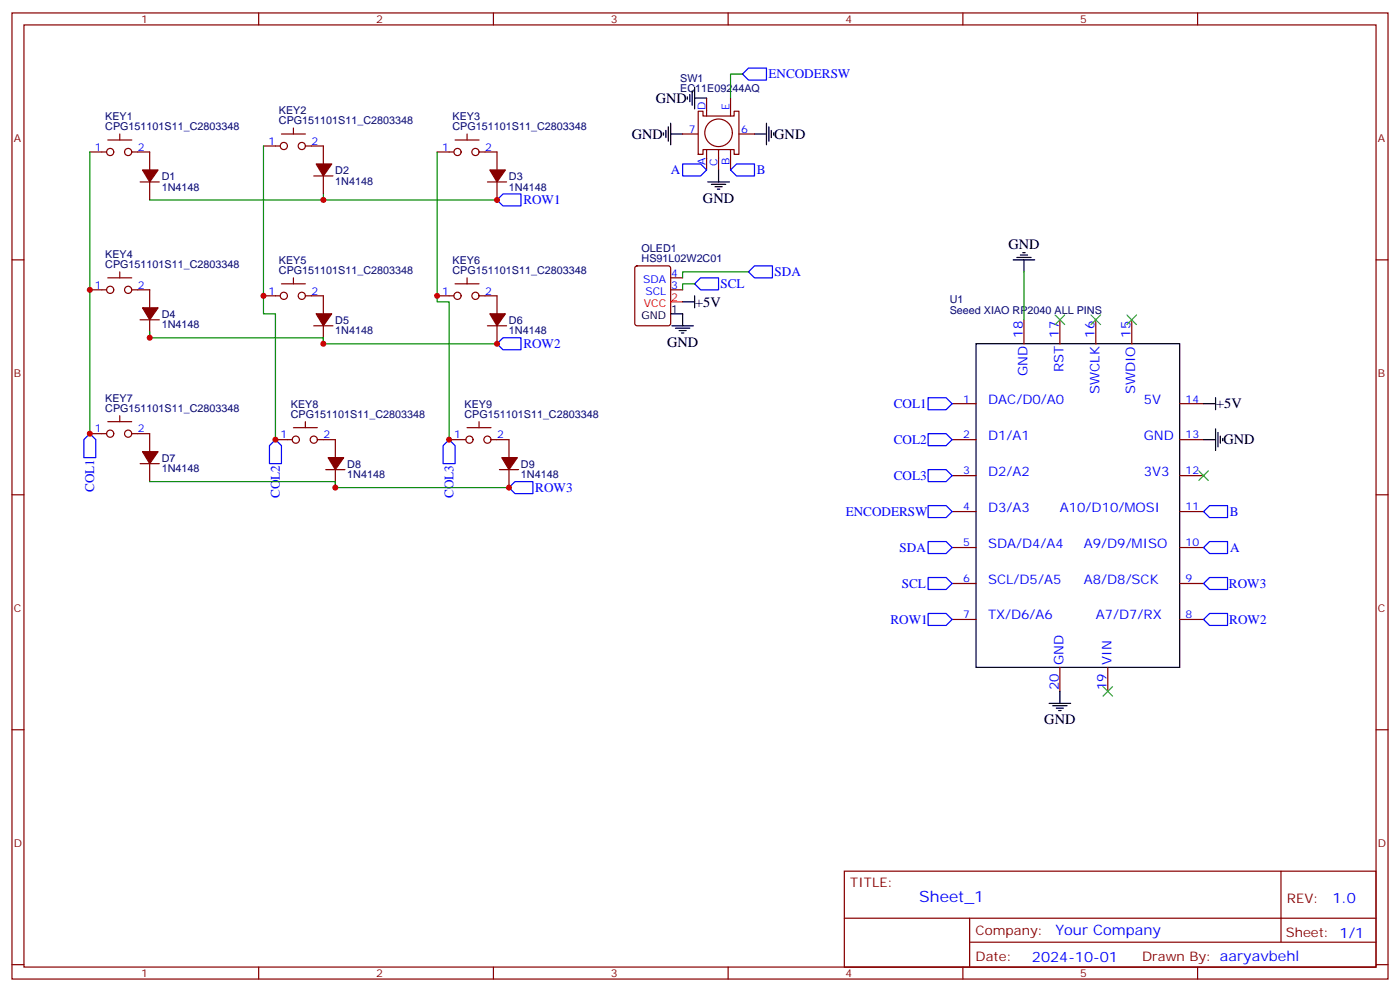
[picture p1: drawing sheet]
<svg xmlns="http://www.w3.org/2000/svg" width="412mm" height="292mm" viewBox="0 0 412 292" stroke-linecap="round" stroke-linejoin="round" font-family="sans-serif">
<g fill="none" stroke="#870000" stroke-width=".35">
<path d="M3.5 3.8h405.4v284.3h-405.4zM7.1 7.3h398.2v277.3h-398.2zM76.2 3.8v3.5M145.3 3.8v3.5M214.5 3.8v3.5M283.6 3.8v3.5M352.8 3.8v3.5M35.3 39.4v1.8M82.9 39.4h7.1M86.4 37.7v1.7M137.6 39.4v1.8M201.1 39.4h4.6"/>
<path d="M205.7 32.7h1.4v1.4h9.2v-1.4h1.4v12.7h-1.4v-1.4h-9.2v1.4h-1.4zM208.1 28.9v5.2M215.2 28.9v5.2M217.7 39.4h4.5M26.5 44.7h4.9M31.7 41.2h7.1M38.8 44.7h5.3v5.3M41.3 53.6h5.6M44.1 53.6v5.2M77.6 43h4.9M84.7 43a1.06 1.06 0 0 0-1.5-1 1.06 1.06 0 0 0-.3 1.8 1.06 1.06 0 0 0 1.7-.5l.1-.3M90 43a1.06 1.06 0 0 1-1.5 .9 1.06 1.06 0 0 1-.3-1.7 1.06 1.06 0 0 1 1.7 .4l.1 .4h5.2v5.3"/>
<path d="M92.4 51.8h5.7M95.2 51.8v5.3M128.8 44.7h4.9M134.1 41.2h7M141.1 44.7h5.3v5.3M143.6 53.6h5.6M146.4 53.6v5.2M208.1 44v6M211.7 44v6M215.2 44v6M3.5 76.5h3.6M187.2 78.5l.5-.3h9.1l.7 .5 .1 16.5-.5 .6-9.4 .1-.7-.5v-16.4z"/>
<path d="M405.3 76.5h3.6M26.5 85.3h4.9M31.7 81.8h7.1M35.3 80v1.8M38.8 85.3h5.3v5.3M41.3 94.1h5.6M44.1 94.1v5.3M77.6 87.1h4.9M82.9 83.5h7.1M86.4 81.8v1.7M90 87.1h5.2v5.3M92.4 95.9h5.7"/>
<path d="M95.2 95.9v5.3M128.8 87.1h4.9M134.1 83.5h7M137.6 81.8v1.7M141.1 87.1h5.3v5.3M143.6 95.9h5.6M146.4 95.9v5.3M197.6 85.3h3.5M197.6 81.8h3.5M301.6 94.1v7.1M312.2 94.1v7.1M322.8 94.1v7.1"/>
<path d="M333.4 94.1v7.1M280.5 118.8h7M347.5 118.8h7M26.5 127.6h4.9M31.7 124.1h7.1M35.3 122.3v1.8M38.8 127.6h5.3v5.3M41.3 136.5h5.6M44.1 136.5v5.2M81.1 129.4h5M86.4 125.9h7.1M90 124.1v1.8"/>
<path d="M93.5 129.4h5.3v5.3M96 138.2h5.6M98.8 138.2v5.3M132.3 129.4h4.9M137.6 125.9h7M141.1 124.1v1.8M144.6 129.4h5.3v5.3M147.1 138.2h5.7M149.9 138.2v5.3M280.5 129.4h7M280.5 140h7M347.5 129.4h7"/>
<path d="M347.5 140h7M3.5 145.6h3.6M280.5 150.6h7M347.5 150.6h7M405.3 145.6h3.6M280.5 161.1h7M280.5 171.7h7M347.5 161.1h7M347.5 171.7h7M280.5 182.3h7M312.2 196.4v7.1M326.3 196.4v7.1"/>
<path d="M347.5 182.3h7M3.5 214.8h3.6M405.3 214.8h3.6M248.7 256.4h156.6v28.2h-156.6zM377.3 256.4v20.9M248.7 270.2h156.5M285.6 277.3h119.6M285.6 270.2v14.2M3.5 283.9h3.6M76.2 284.6v3.5M145.3 284.6v3.5M214.5 284.6v3.5"/>
<path d="M283.6 284.6v3.5M352.8 284.6v3.5M405.3 283.9h3.6"/>
<circle cx="211.7" cy="39.1" r="4.1"/>
<circle cx="32.5" cy="44.7" r="1.06"/>
<circle cx="37.7" cy="44.7" r="1.06"/>
<circle cx="134.8" cy="44.7" r="1.06"/>
<circle cx="140.1" cy="44.7" r="1.06"/>
<circle cx="32.5" cy="85.3" r="1.06"/>
<circle cx="37.7" cy="85.3" r="1.06"/>
<circle cx="83.6" cy="87.1" r="1.06"/>
<circle cx="88.9" cy="87.1" r="1.06"/>
<circle cx="134.8" cy="87.1" r="1.06"/>
<circle cx="140.1" cy="87.1" r="1.06"/>
<circle cx="32.5" cy="127.6" r="1.06"/>
<circle cx="37.7" cy="127.6" r="1.06"/>
<circle cx="87.1" cy="129.4" r="1.06"/>
<circle cx="92.4" cy="129.4" r="1.06"/>
<circle cx="138.3" cy="129.4" r="1.06"/>
<circle cx="143.6" cy="129.4" r="1.06"/>
</g>
<g fill="none" stroke="#000" stroke-width=".35">
<path d="M195.4 39.1v.7M196.1 38.4v2.1M196.8 37.3v4.3M197.6 39.4h3.5M197.6 36.3v6.3M202.5 28.5v.7M203.2 27.8v2.1M203.9 26.7v4.3M204.6 25.7v6.3M204.6 28.9h3.5M222.2 39.4h3.6M225.8 36.3v6.3"/>
<path d="M226.5 37.3v4.3M227.2 38.4v2.1M227.9 39.1v.7M208.5 53.6h6.3M209.5 54.3h4.3M210.6 55h2.1M211.3 55.7h.7M211.7 50v3.6M298.4 76.5h6.4M299.5 75.8h4.2M300.6 75.1h2.1M301.3 74.4h.7"/>
<path d="M301.6 76.5v3.5M197.6 92.4h3.5v3.5M197.9 95.9h6.4M199 96.6h4.2M200 97.3h2.1M200.7 98h.7M201.1 88.8h3.5M204.6 87.1v3.5M287.5 101.2h60v95.2h-60zM354.5 118.8h3.6M358.1 117.1v3.5M354.5 129.4h3.6"/>
<path d="M358.1 126.2v6.4M358.8 127.3v4.2M359.5 128.3v2.2M360.2 129v.8M309 207h6.4M310.1 207.7h4.2M311.1 208.4h2.2M311.9 209.1h.7M312.2 203.5v3.5"/>
</g>
<g fill="#870000" stroke="#870000" stroke-width=".35">
<path d="M42 50h4.6l-2.5 3.6z"/>
<path d="M93.1 48.3h4.6l-2.5 3.5z"/>
<path d="M144.3 50h4.6l-2.5 3.6z"/>
<path d="M42 90.6h4.6l-2.5 3.5z"/>
<path d="M93.1 92.4h4.6l-2.5 3.5z"/>
<path d="M144.3 92.4h4.6l-2.5 3.5z"/>
<path d="M42 132.9h4.6l-2.5 3.6z"/>
<path d="M96.7 134.7h4.5l-2.4 3.5z"/>
<path d="M147.8 134.7h4.6l-2.5 3.5z"/>
</g>
<path d="M197.6 88.8h3.5" fill="none" stroke="#f00" stroke-width=".35"/>
<path d="M218.7 21.8h-3.5v7.1M26.5 44.7v82.9M77.6 43v49.4h3.5v37M95.2 57.1v1.7h-51.1M95.2 58.8h51.2M128.8 44.7v44.1h3.5v40.6M44.1 97.6v1.8h51.1v1.8h51.2M204.6 83.5h-3.5v1.8M220.5 80h-19.4v1.8M301.6 80v14.1M44.1 141.7h54.7v1.8h51.1" fill="none" stroke="#008700" stroke-width=".35"/>
<g fill="none" stroke="#00f" stroke-width=".35">
<path d="M218.7 21.8l1.8-1.8h5.3v3.6h-5.3zM146.4 58.8l1.8-1.7h5.3v3.5h-5.3zM201.1 48.3h5.3l1.7 1.7-1.7 1.8h-5.3zM215.2 50l1.8-1.7h5.2v3.5h-5.2zM204.6 83.5l1.8-1.7h5.3v3.5h-5.3zM220.5 80l1.7-1.8h5.3v3.6h-5.3zM146.4 101.2l1.8-1.8h5.3v3.5h-5.3zM273.4 117.1h5.3l1.8 1.7-1.8 1.8h-5.3zM26.5 127.6l1.7 1.8v5.3h-3.5v-5.3zM81.1 129.4l1.8 1.8v5.3h-3.5v-5.3zM132.3 129.4l1.8 1.8v5.3h-3.6v-5.3zM273.4 127.6h5.3l1.8 1.8-1.8 1.8h-5.3z"/>
<path d="M273.4 138.2h5.3l1.8 1.8-1.8 1.7h-5.3zM149.9 143.5l1.8-1.8h5.3v3.6h-5.3zM273.4 159.4h5.3l1.8 1.7-1.8 1.8h-5.3zM273.4 148.8h5.3l1.8 1.8-1.8 1.7h-5.3zM354.5 150.6l1.8-1.8h5.3v3.5h-5.3zM273.4 170h5.3l1.8 1.7-1.8 1.8h-5.3zM354.5 171.7l1.8-1.7h5.3v3.5h-5.3zM354.5 161.1l1.8-1.7h5.3v3.5h-5.3zM273.4 180.6h5.3l1.8 1.7-1.8 1.8h-5.3zM354.5 182.3l1.8-1.7h5.3v3.5h-5.3z"/>
</g>
<path d="M310.8 92.7l2.8 2.8M313.6 92.7l-2.8 2.8M321.4 92.7l2.8 2.8M324.2 92.7l-2.8 2.8M332 92.7l2.8 2.8M334.8 92.7l-2.8 2.8M353.1 138.6l2.9 2.8M356 138.6l-2.9 2.8M324.9 202.1l2.8 2.8M327.7 202.1l-2.8 2.8" fill="none" stroke="#3c3" stroke-width=".35"/>
<g fill="#c00">
<circle cx="26.5" cy="85.3" r=".88"/>
<circle cx="77.6" cy="87.1" r=".88"/>
<circle cx="128.8" cy="87.1" r=".88"/>
<circle cx="26.5" cy="127.6" r=".88"/>
<circle cx="81.1" cy="129.4" r=".88"/>
<circle cx="132.3" cy="129.4" r=".88"/>
<circle cx="95.3" cy="58.8" r=".88"/>
<circle cx="44.1" cy="99.4" r=".88"/>
<circle cx="95.3" cy="101.2" r=".88"/>
<circle cx="98.8" cy="143.5" r=".88"/>
<circle cx="146.4" cy="58.8" r=".88"/>
<circle cx="146.4" cy="101.2" r=".88"/>
<circle cx="149.9" cy="143.5" r=".88"/>
</g>
<text font-size="4.6" fill="#00f" x="270.8" y="265.4">Sheet_1</text>
<g font-size="4.2">
<text x="193.1" y="30.3">GND</text>
<text x="186.1" y="40.9">GND</text>
<text x="228.1" y="40.9">GND</text>
<text x="207.1" y="59.7">GND</text>
<text x="297" y="73.2">GND</text>
<text x="204.8" y="90.2">+5V</text>
<text x="196.5" y="102">GND</text>
<text x="358.2" y="120.2">+5V</text>
<text x="360.4" y="130.8">GND</text>
<text x="307.6" y="213.1">GND</text>
</g>
<g font-size="4.2" fill="#00f">
<text x="392.5" y="265.7">1.0</text>
<text x="310.9" y="275.2">Your Company</text>
<text x="304" y="283">2024-10-01</text>
</g>
<g font-size="3.9" fill="#00f">
<text x="226.4" y="23.1">ENCODERSW</text>
<text x="197.6" y="51.3">A</text>
<text x="223" y="51.3">B</text>
<text x="154.2" y="60.1">ROW1</text>
<text x="228.1" y="81.4">SDA</text>
<text x="212.3" y="84.9">SCL</text>
<text x="301.3" y="99.4" transform="rotate(-90 301.3 99.4)">18</text>
<text x="311.9" y="99.4" transform="rotate(-90 311.9 99.4)">17</text>
<text x="322.4" y="99.4" transform="rotate(-90 322.4 99.4)">16</text>
<text x="333" y="99.4" transform="rotate(-90 333 99.4)">15</text>
<text x="154.2" y="102.4">ROW2</text>
<text x="302.7" y="110.8" transform="rotate(-90 302.7 110.8)">GND</text>
<text x="313.3" y="109.6" transform="rotate(-90 313.3 109.6)">RST</text>
<text x="291" y="118.8">DAC/D0/A0</text>
<text x="323.8" y="115.9" transform="rotate(-90 323.8 115.9)">SWCLK</text>
<text x="334.4" y="116" transform="rotate(-90 334.4 116)">SWDIO</text>
<text x="336.9" y="118.8">5V</text>
<text x="263.3" y="120.1">COL1</text>
<text x="263.3" y="130.7">COL2</text>
<text x="291" y="129.4">D1/A1</text>
<text x="336.9" y="129.4">GND</text>
<text x="263.3" y="141.3">COL3</text>
<text x="291" y="140">D2/A2</text>
<text x="336.9" y="140">3V3</text>
<text x="27.7" y="144.8" transform="rotate(-90 27.7 144.8)">COL1</text>
<text x="82.4" y="146.6" transform="rotate(-90 82.4 146.6)">COL2</text>
<text x="133.6" y="146.6" transform="rotate(-90 133.6 146.6)">COL3</text>
<text x="157.7" y="144.8">ROW3</text>
<text x="249.1" y="151.9">ENCODERSW</text>
<text x="291" y="150.6">D3/A3</text>
<text x="312.2" y="150.6">A10/D10/MOSI</text>
<text x="362.3" y="151.8">B</text>
<text x="291" y="161.1">SDA/D4/A4</text>
<text x="319.3" y="161.1">A9/D9/MISO</text>
<text x="265" y="162.4">SDA</text>
<text x="362.4" y="162.5">A</text>
<text x="265.6" y="173">SCL</text>
<text x="291" y="171.7">SCL/D5/A5</text>
<text x="319.3" y="171.7">A8/D8/SCK</text>
<text x="362" y="173.1">ROW3</text>
<text x="262.3" y="183.6">ROW1</text>
<text x="291" y="182.3">TX/D6/A6</text>
<text x="322.8" y="182.3">A7/D7/RX</text>
<text x="362.1" y="183.7">ROW2</text>
<text x="313.3" y="195.7" transform="rotate(-90 313.3 195.7)">GND</text>
<text x="327.4" y="195.7" transform="rotate(-90 327.4 195.7)">VIN</text>
<text x="311.9" y="203.1" transform="rotate(-90 311.9 203.1)">20</text>
<text x="326" y="203.1" transform="rotate(-90 326 203.1)">19</text>
</g>
<g font-size="3.9" fill="#800">
<text x="250.5" y="261">TITLE:</text>
<text x="379.1" y="265.7">REV:</text>
<text x="287.4" y="275.2">Company:</text>
<text x="378.7" y="275.8">Sheet: 1/1</text>
<text x="287.4" y="282.9">Date:</text>
<text x="336.4" y="282.9">Drawn By: aaryavbehl</text>
</g>
<g font-size="3.2" fill="#800">
<text x="41.6" y="6.8">1</text>
<text x="110.8" y="6.8">2</text>
<text x="179.9" y="6.8">3</text>
<text x="249.1" y="6.8">4</text>
<text x="318.2" y="6.8">5</text>
<text x="4.1" y="41.9">A</text>
<text x="405.9" y="41.9">A</text>
<text x="4.1" y="111.1">B</text>
<text x="405.9" y="111.1">B</text>
<text x="4.1" y="180.2">C</text>
<text x="405.9" y="180.2">C</text>
<text x="4.1" y="249.3">D</text>
<text x="405.9" y="249.3">D</text>
<text x="41.6" y="287.6">1</text>
<text x="110.8" y="287.6">2</text>
<text x="179.9" y="287.6">3</text>
<text x="249.1" y="287.6">4</text>
<text x="318.2" y="287.6">5</text>
</g>
<g font-size="3.2" fill="#000080">
<text x="200.4" y="27.1">EC11E09244AQ</text>
<text x="200.4" y="24.1">SW1</text>
<text x="31" y="35.3">KEY1</text>
<text x="82.2" y="33.6">KEY2</text>
<text x="133.3" y="35.3">KEY3</text>
<text x="31" y="38.4">CPG151101S11_C2803348</text>
<text x="82.2" y="36.6">CPG151101S11_C2803348</text>
<text x="133.3" y="38.4">CPG151101S11_C2803348</text>
<text x="47.6" y="52.9">D1</text>
<text x="98.8" y="51.2">D2</text>
<text x="149.9" y="52.9">D3</text>
<text x="47.6" y="56.1">1N4148</text>
<text x="98.8" y="54.4">1N4148</text>
<text x="149.9" y="56.1">1N4148</text>
<text x="31" y="75.9">KEY4</text>
<text x="82.2" y="77.7">KEY5</text>
<text x="133.3" y="77.7">KEY6</text>
<text x="189" y="77.1">HS91L02W2C01</text>
<text x="189" y="74.1">OLED1</text>
<text x="31" y="79">CPG151101S11_C2803348</text>
<text x="82.2" y="80.7">CPG151101S11_C2803348</text>
<text x="133.3" y="80.7">CPG151101S11_C2803348</text>
<text x="279.8" y="89.3">U1</text>
<text x="47.6" y="93.6">D4</text>
<text x="98.8" y="95.3">D5</text>
<text x="149.9" y="95.3">D6</text>
<text x="279.8" y="92.4">Seeed XIAO RP2040 ALL PINS</text>
<text x="47.6" y="96.6">1N4148</text>
<text x="98.8" y="98.4">1N4148</text>
<text x="149.9" y="98.4">1N4148</text>
<text x="31" y="118.3">KEY7</text>
<text x="31" y="121.3">CPG151101S11_C2803348</text>
<text x="85.7" y="123">CPG151101S11_C2803348</text>
<text x="85.7" y="120">KEY8</text>
<text x="136.8" y="123">CPG151101S11_C2803348</text>
<text x="136.8" y="120">KEY9</text>
<text x="47.6" y="135.9">D7</text>
<text x="102.3" y="137.7">D8</text>
<text x="153.5" y="137.7">D9</text>
<text x="47.6" y="139">1N4148</text>
<text x="102.3" y="140.7">1N4148</text>
<text x="153.5" y="140.7">1N4148</text>
</g>
<g font-size="3.2" fill="#00f">
<text x="207.8" y="32.4" transform="rotate(-90 207.8 32.4)">D</text>
<text x="214.8" y="32.4" transform="rotate(-90 214.8 32.4)">E</text>
<text x="202.9" y="39.1">7</text>
<text x="218.4" y="39.1">6</text>
<text x="28" y="44.4">1</text>
<text x="40.6" y="44.4">2</text>
<text x="79.1" y="42.6">1</text>
<text x="91.7" y="42.6">2</text>
<text x="130.3" y="44.4">1</text>
<text x="142.9" y="44.4">2</text>
<text x="207.8" y="48.7" transform="rotate(-90 207.8 48.7)">A</text>
<text x="211.3" y="48.7" transform="rotate(-90 211.3 48.7)">C</text>
<text x="214.8" y="48.7" transform="rotate(-90 214.8 48.7)">B</text>
<text x="189.5" y="83.2">SDA</text>
<text x="197.7" y="81.4">4</text>
<text x="28" y="84.9">1</text>
<text x="40.6" y="84.9">2</text>
<text x="79.1" y="86.7">1</text>
<text x="91.7" y="86.7">2</text>
<text x="130.3" y="86.7">1</text>
<text x="142.9" y="86.7">2</text>
<text x="190.1" y="86.7">SCL</text>
<text x="197.7" y="84.9">3</text>
<text x="283.7" y="118.5">1</text>
<text x="349.2" y="118.5">14</text>
<text x="28" y="127.3">1</text>
<text x="40.6" y="127.3">2</text>
<text x="82.6" y="129">1</text>
<text x="95.2" y="129">2</text>
<text x="133.8" y="129">1</text>
<text x="146.4" y="129">2</text>
<text x="283.7" y="129">2</text>
<text x="349.2" y="129">13</text>
<text x="283.7" y="139.6">3</text>
<text x="349.2" y="139.6">12</text>
<text x="283.7" y="150.2">4</text>
<text x="349.2" y="150.2">11</text>
<text x="283.7" y="160.8">5</text>
<text x="349.2" y="160.8">10</text>
<text x="283.7" y="171.4">6</text>
<text x="349.2" y="171.4">9</text>
<text x="283.7" y="182">7</text>
<text x="349.2" y="182">8</text>
</g>
<g font-size="3.2" fill="#f00">
<text x="197.7" y="88.5">2</text>
<text x="189.6" y="90.2">VCC</text>
</g>
<g font-size="3.2">
<text x="189" y="93.8">GND</text>
<text x="197.7" y="92">1</text>
</g>
</svg>
